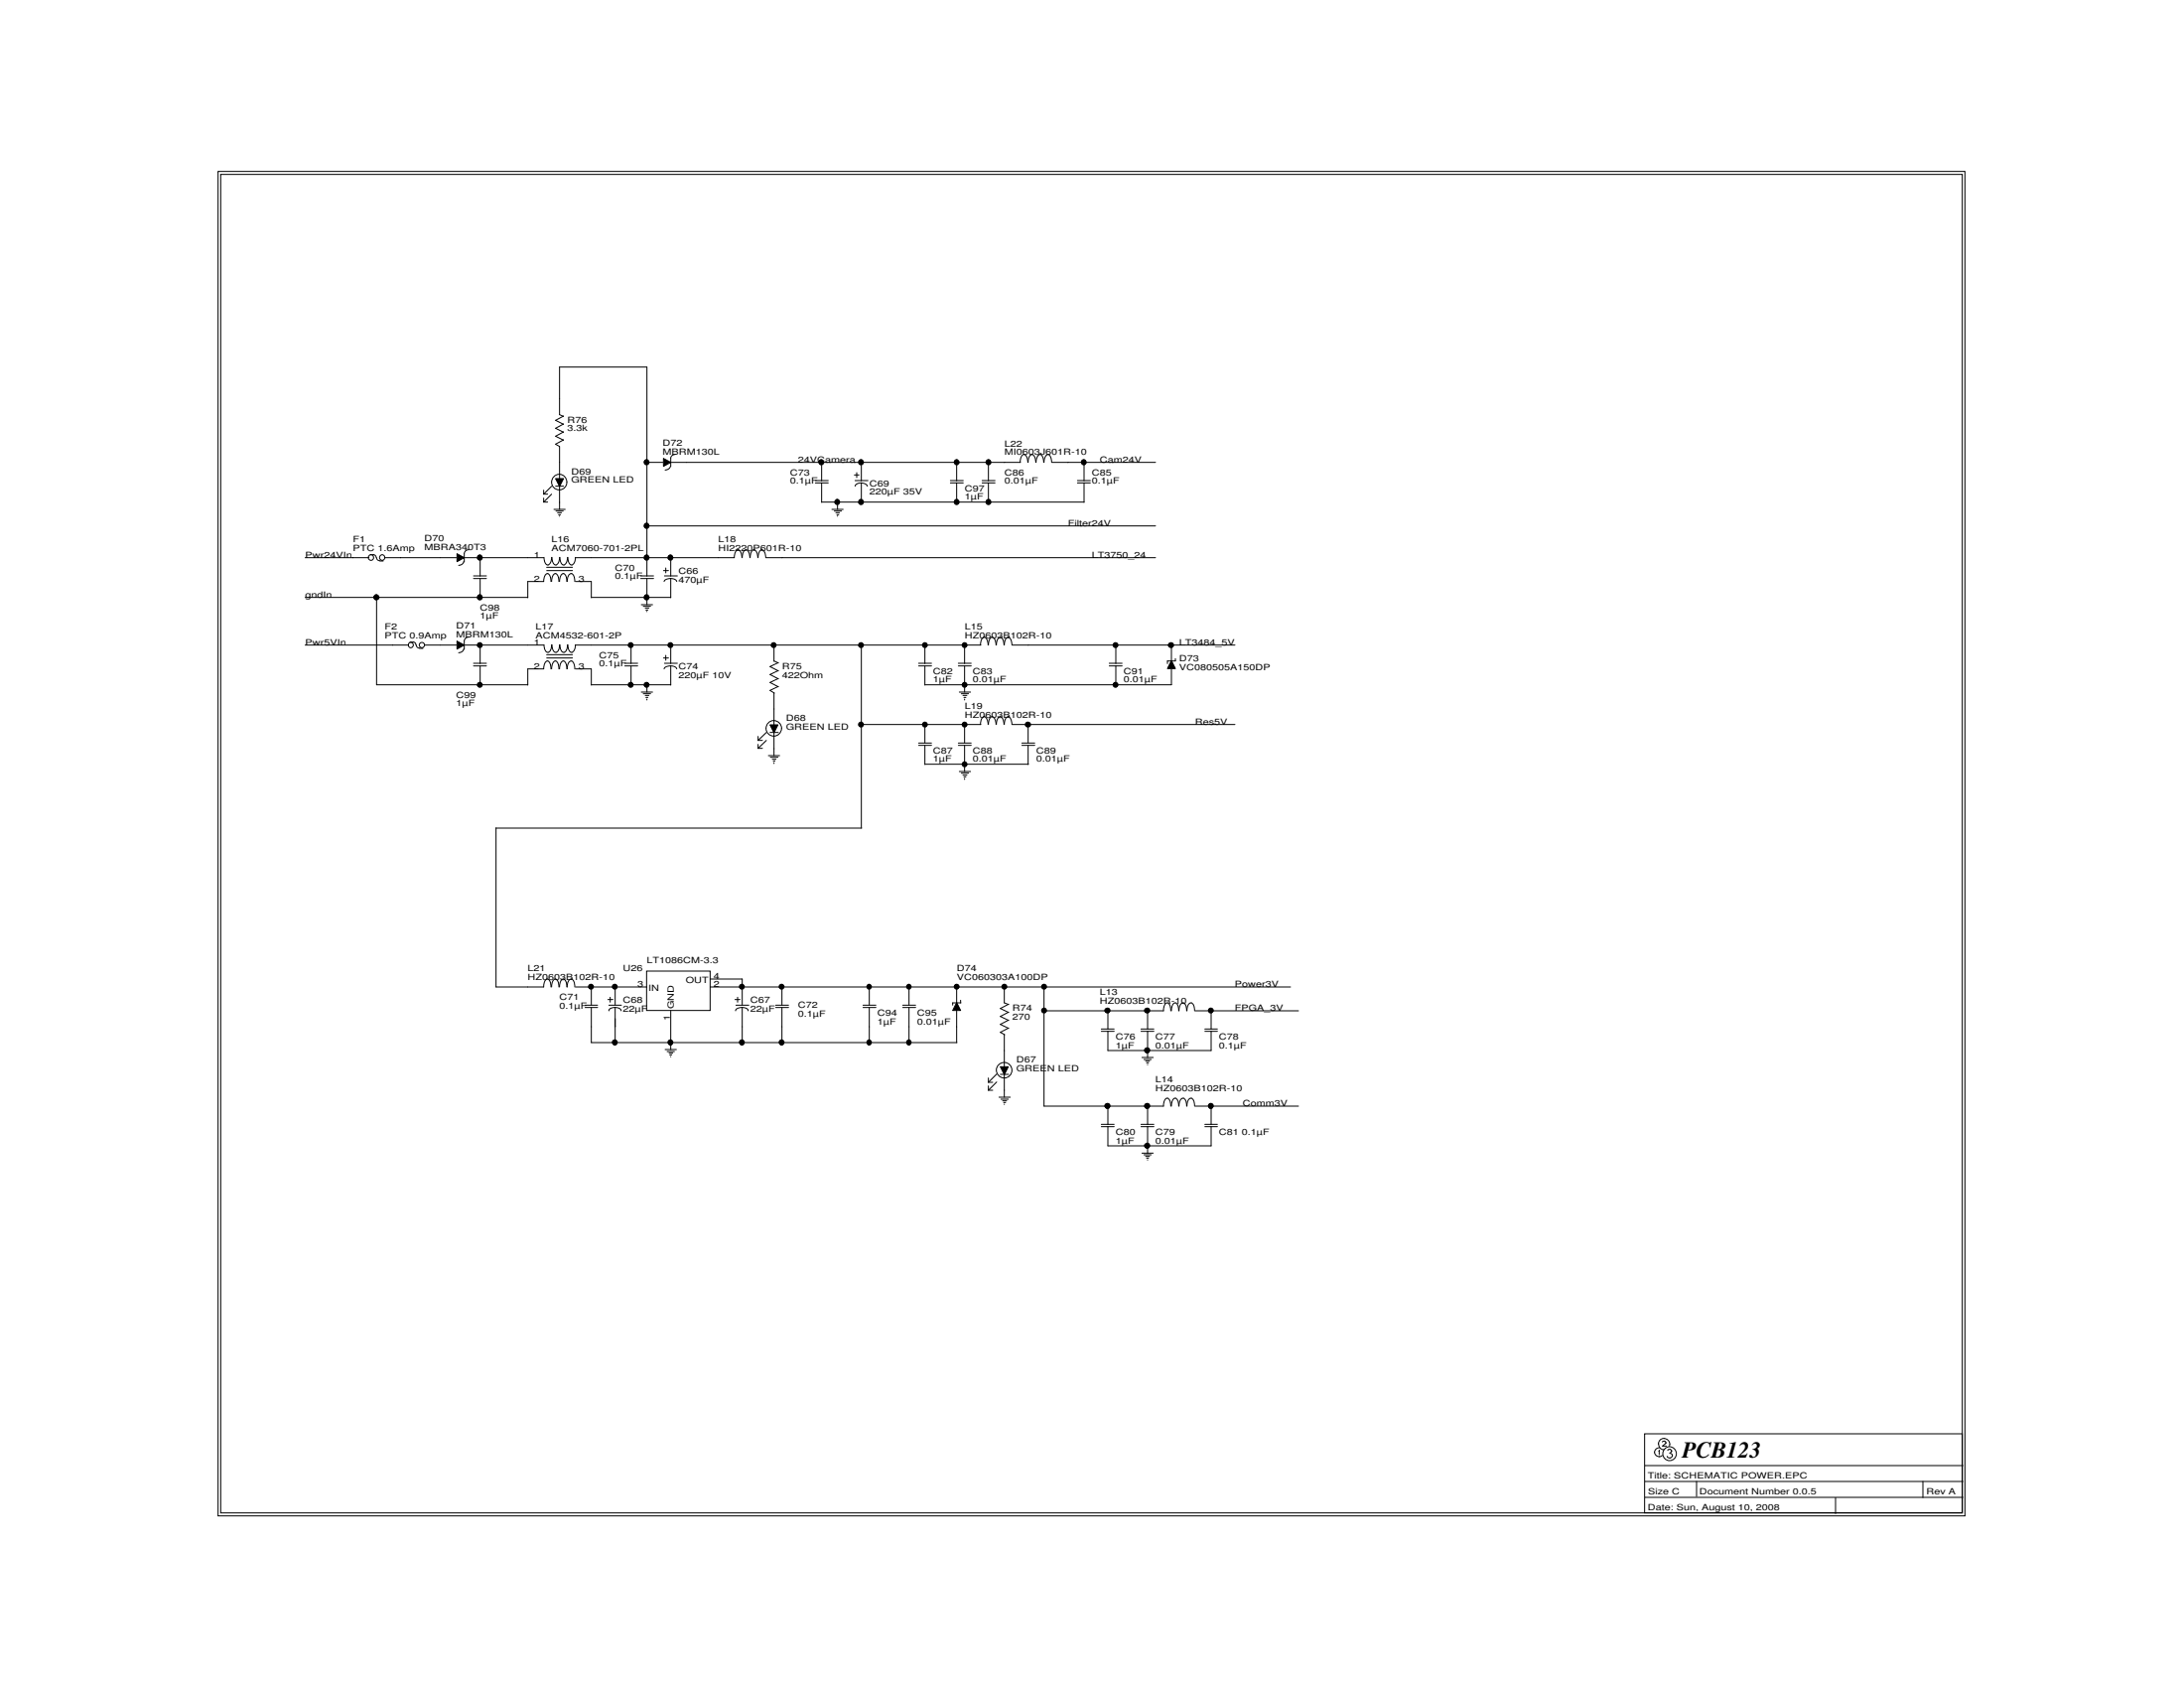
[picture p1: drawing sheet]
<svg xmlns="http://www.w3.org/2000/svg" width="279mm" height="216mm" viewBox="0 0 279 216" stroke-linecap="round" stroke-linejoin="round" font-family="sans-serif">
<g fill="none" stroke="#000" stroke-width=".13">
<path d="M27.9 21.9h223.5v172h-223.5zM28.2 22.3h222.8v171.2h-222.8zM72.1 53.3l-.5-.3v-6.1h11.2v26.8M72.1 56.3l-1 .5 .5 .3v4.1M72.1 53.2l-1 .6 1 .5M72.1 54.2l-1 .6 1 .5M72.1 55.2l-1 .6 1 .5M82.8 59.1h2M84.9 58.6l.9 .5-.9 .5zM85.8 59.6l-.2 .3-.2 .1-.3 .1M85.8 59.1h44.8M86.4 58.1l-.3 .1-.2 .2-.1 .2v1"/>
<path d="M105.1 59.1v2.4M110.2 59.1v2.4M122.4 59.1v2.4M126.4 59.1v2.4M130.5 59.1a.87 .87 0 0 1 .5-1 .98 .98 0 0 1 .5 1M131.5 59.1a.87 .87 0 0 1 .5-1 .98 .98 0 0 1 .5 1M132.5 59.1a.89 .89 0 0 1 .6-1 1.04 1.04 0 0 1 .4 1M133.6 59.1a.89 .89 0 0 1 .5-1 1.04 1.04 0 0 1 .4 1M134.6 59.1h13.2M138.7 59.1v2.4M39 71.3h8.2M39 76.4h28.5"/>
<path d="M47.4 71h.6l.1 .3M48.2 71.3a.38 .38 0 0 0 .4 .4M48.2 76.4v11.2h19.3M48.6 71.8h.4M49.2 71.3h9.2M58.5 70.8l.9 .5-.9 .5zM59.3 71.8l-.1 .3-.2 .1-.3 .1M59.4 71.3h10.2M60 70.3a.54 .54 0 0 0-.6 .5v1.1M60.6 73.7h1.6M60.6 74h1.6M61.4 71.3v2.4"/>
<path d="M61.4 74v2.5M69.6 64.2h.5M69.6 62.7v.5M69.6 63.7v.5M69.6 63.2h.5M69.6 71.3a.83 .83 0 0 0 .5 1 .64 .64 0 0 0 .4-.7l.1-.3M69.9 73h3.3M69.9 72.6h3.3M70.5 74.4a.93 .93 0 0 0-.5-1 .94 .94 0 0 0-.4 1h-2.1v2.1M70.6 74.4a.91 .91 0 0 1 .5-1 .58 .58 0 0 1 .4 .6v.4M70.6 63.2l-1 1M70.6 62.2l-1 1"/>
<path d="M70.6 71.3a.83 .83 0 0 0 .5 1 .64 .64 0 0 0 .4-.7l.1-.3M70.9 65.2h1.4M71.1 61.2h1l-.5 1zM71.1 62.2h1M71.1 65.4h1M71.3 65.6h.5M71.5 65.8h.2M71.6 74.4a.91 .91 0 0 1 .5-1 .58 .58 0 0 1 .4 .6v.4M71.6 62.2v3M71.6 66h.1M71.6 71.3a.83 .83 0 0 0 .5 1 .64 .64 0 0 0 .5-.7v-.3M72.6 74.4a.89 .89 0 0 1 .5-1 .57 .57 0 0 1 .4 .6v.4"/>
<path d="M72.6 71.3a.83 .83 0 0 0 .5 1 .64 .64 0 0 0 .5-.7v-.3M73.6 71.3h20.3a.91 .91 0 0 1 .5-1 .62 .62 0 0 1 .5 .6v.4M73.6 74.4h2v2.1M75.6 76.4h10.2M82 73.7h1.6M82 74h1.6M82 77.3h1.5M82.3 77.6h.9M82.5 77.8h.5M82.6 78h.3M82.8 74v3.3M82.8 78.2h.1"/>
<path d="M82.8 67.3h65M84.9 73h.6M85 73.7h1.7M85.2 72.6v.7M85.8 74a.68 .68 0 0 1 .8 .4M85.8 74a.74 .74 0 0 0-.8 .4M85.8 71.3v2.4M85.8 74v2.5M95 71.3a.91 .91 0 0 1 .4-1 .62 .62 0 0 1 .5 .6v.4M96 71.3a.89 .89 0 0 1 .5-1 .64 .64 0 0 1 .4 .6v.4M97 71.3a.89 .89 0 0 1 .5-1 .64 .64 0 0 1 .4 .6l.1 .4M98 71.3h49.8"/>
<path d="M104.3 61.5h1.7M104.3 61.8h1.7M105.1 64.2h33.6M105.1 61.8v2.5M106.4 65.2h1.5M106.7 65.4h1M106.9 65.6h.5M107.1 65.8h.2M107.1 64.2v1M107.1 66h.1M109.3 60.7h.6M109.4 61.5h1.6"/>
<path d="M109.6 60.5v.6M110.2 61.8a.75 .75 0 0 1 .8 .4M110.2 61.8a.69 .69 0 0 0-.8 .4M110.2 61.8v2.5M121.6 61.5h1.6M121.6 61.8h1.6M122.4 61.8v2.5M125.6 61.5h1.7M125.6 61.8h1.7M126.4 61.8v2.5M137.8 61.5h1.7M137.8 61.8h1.7"/>
<path d="M138.7 61.8v2.5M39 82.5h13.3M52.5 82.1l.6 .1 .1 .3M53.3 82.5a.38 .38 0 0 0 .4 .4M53.7 82.9h.4M54.3 82.5h4.1M58.5 82l.9 .5-.9 .5zM59.3 83l-.1 .2-.2 .2-.3 .1M59.4 82.5h10.2M60 81.5a.54 .54 0 0 0-.6 .5v1.1M60.6 84.8h1.6M60.6 85.2h1.6"/>
<path d="M61.4 82.5v2.4M61.4 85.2v2.4M69.6 82.5a.83 .83 0 0 0 .5 .9 .87 .87 0 0 0 .5-.9M69.9 84.2h3.3M69.9 83.7h3.3M70.5 85.6a.93 .93 0 0 0-.5-1.1 .94 .94 0 0 0-.4 1.1h-2.1v2M70.6 85.6a.91 .91 0 0 1 .5-1.1 .58 .58 0 0 1 .4 .7v.4M70.6 82.5a.83 .83 0 0 0 .5 .9 .87 .87 0 0 0 .5-.9M71.6 85.6a.91 .91 0 0 1 .5-1.1 .58 .58 0 0 1 .4 .7v.4M71.6 82.5a.83 .83 0 0 0 .5 .9 .87 .87 0 0 0 .5-.9M72.6 85.6a.89 .89 0 0 1 .5-1.1 .59 .59 0 0 1 .4 .7v.4M72.6 82.5a.83 .83 0 0 0 .5 .9 .64 .64 0 0 0 .5-.6v-.3"/>
<path d="M73.6 85.6h2v2M73.6 82.5h51.9M75.6 87.6h10.2M79.9 84.8h1.7M79.9 85.2h1.7M80.7 82.5v2.4M80.7 85.2v2.4M82 88.5h1.5M82.3 88.7h.9M82.5 88.9h.5M82.6 89.2h.3M82.8 89.4h.1"/>
<path d="M82.8 87.6v.9M84.9 84.2h.6M85 84.8h1.7M85.2 83.8v.7M85.8 85.2a.68 .68 0 0 1 .8 .4M85.8 85.2a.74 .74 0 0 0-.8 .4M85.8 82.5v2.4M85.8 85.2v2.4M97 95.7h.5M97 94.2v.5M97 95.2v.5M97 94.7h.5"/>
<path d="M98 94.7l-1 1M98 93.7l-1 1M98.3 96.6h1.4M98.5 92.7h1l-.5 1zM98.5 93.7h1.1M98.6 96.9h.9M98.8 97.1h.5M98.9 97.3h.2M99 97.5h.1M99 82.5v2.1M99 88.6v4.1M99 93.7v2.9"/>
<path d="M99 84.5l.6 .3M99.6 84.8l-1.1 .5 1.1 .5M99.6 85.8l-1.1 .5 1.1 .5M99.6 86.8l-1.1 .5 1.1 .5M99.6 87.8l-1.1 .5 .6 .3M110.2 92.7h15.3M110.2 82.5v23.4M117.5 84.8h1.7M117.5 85.2h1.7M117.5 95h1.7M117.5 95.3h1.7M118.3 97.7h13.3"/>
<path d="M118.3 82.5v2.4M118.3 85.2v2.4M118.3 92.7v2.3M118.3 95.3v2.5M122.6 84.8h1.6M122.6 85.2h1.6M122.6 95h1.6M122.6 95.3h1.6M122.7 88.5h1.5M122.7 98.7h1.5M123 88.7h.9M123 98.9h.9"/>
<path d="M123.2 88.9h.5M123.2 99.1h.5M123.3 89.2h.3M123.3 99.4h.3M123.4 89.4h.1M123.4 99.6h.1M123.4 82.5v2.4M123.4 85.2v3.3M123.4 92.7v2.3M123.4 95.3v3.4M125.4 82.5a.89 .89 0 0 1 .5-1 .67 .67 0 0 1 .5 .6v.4M125.4 92.7a.89 .89 0 0 1 .5-1 .9 .9 0 0 1 .5 1"/>
<path d="M126.4 82.5a.89 .89 0 0 1 .6-1 .67 .67 0 0 1 .4 .6v.4M126.4 92.7a.89 .89 0 0 1 .6-1 .9 .9 0 0 1 .4 1M127.5 82.5a.9 .9 0 0 1 .5-1 .98 .98 0 0 1 .4 1M127.5 92.7a.9 .9 0 0 1 .5-1 1.02 1.02 0 0 1 .4 1M128.5 82.5a.9 .9 0 0 1 .5-1 .98 .98 0 0 1 .5 1M128.5 92.7a.9 .9 0 0 1 .5-1 1.02 1.02 0 0 1 .5 1M129.5 82.5h28.5M129.5 92.7h28.5M130.7 95h1.7M130.7 95.3h1.7M131.5 92.7v2.3M131.5 95.3v2.5"/>
<path d="M141.9 84.8h1.7M141.9 85.2h1.7M142.7 82.5v2.4M142.7 85.2v2.4M149.9 84.5l.5 1h-1zM149.9 85.6v2h-31.6M149.9 82.5v2M150.4 84.2v.3h-1v.4M63.5 105.9v20.3h6.1a.85 .85 0 0 1 .4-1 .92 .92 0 0 1 .5 1M63.5 105.9h46.7M70.6 126.2a.85 .85 0 0 1 .5-1 .92 .92 0 0 1 .4 1M71.6 126.2a.85 .85 0 0 1 .5-1 .92 .92 0 0 1 .4 1"/>
<path d="M72.6 126.2a.82 .82 0 0 1 .5-1 1.16 1.16 0 0 1 .4 1M73.6 126.2h9.2M74.8 128.6h1.7M74.8 128.9h1.7M75.6 128.9v4.4h46.8M75.6 126.2v2.4M77.8 127.8h.6M77.9 128.6h1.6M78.1 127.6v.6M78.7 128.9a.66 .66 0 0 1 .8 .4M78.7 128.9a.66 .66 0 0 0-.8 .4M78.7 126.2v2.4"/>
<path d="M78.7 128.9v4.4M82.7 124.2h8.1v5h-8.1zM85.1 134.2h1.4M85.3 134.5h1M85.6 134.7h.5M85.7 134.9h.2M85.8 129.3v4.9M85.8 135.1v.1M90.9 125.2h4.1v3.4M90.9 126.2h74.2M94 127.8h.7M94.1 128.6h1.7"/>
<path d="M94.4 127.6v.6M95 128.9a.66 .66 0 0 1 .7 .4M95 128.9a.71 .71 0 0 0-.9 .4M95 128.9v4.4M99.2 128.6h1.7M99.2 128.9h1.7M100 126.2v2.4M100 128.9v4.4M110.4 128.6h1.7M110.4 128.9h1.7M111.2 126.2v2.4M111.2 128.9v4.4"/>
<path d="M115.5 128.6h1.6M115.5 128.9h1.6M116.3 126.2v2.4M116.3 128.9v4.4M122.4 128.2l.5 1h-1zM122.4 126.2v2.1M122.4 129.2v4.1M122.9 127.9v.4M122.9 128.3h-1v.3M126.4 139.4h.6M126.4 137.9v.5M126.4 138.9v.5"/>
<path d="M126.4 138.4h.6M127.5 138.4l-1.1 1M127.5 137.4l-1.1 1M128 136.4h1l-.5 1.1zM128 137.4h1M128.5 126.2v2.1l.5 .2M128.5 132.3v4.1M128.5 137.4v2.9M129 128.4l-1 .6 1 .5M129 129.5l-1 .5 1 .5M129 130.5l-1 .5 1 .5M129 131.5l-1 .5 .5 .3"/>
<path d="M133.6 129.3l15.2-.1a.86 .86 0 0 1 .5-.9 .9 .9 0 0 1 .5 1M133.6 126.2v15.3l15.2-.1a.86 .86 0 0 1 .5-.9 .9 .9 0 0 1 .5 1M140.9 131.6h1.6M140.9 131.9h1.6M141.7 131.9v2.5h13.2v-2.5M141.7 129.3v2.3M146 131.6h1.6M146 131.9h1.6M146.1 135.3h1.4M146.3 135.5h1M146.6 135.7h.5M146.7 135.9h.2"/>
<path d="M146.8 129.3v2.3M146.8 131.9v3.4M146.8 136.1v.1M149.9 129.3v-.1a.86 .86 0 0 1 .4-.9 .9 .9 0 0 1 .5 1M150.8 129.3a.82 .82 0 0 1 .6-1 1.16 1.16 0 0 1 .4 1M151.8 129.3a.82 .82 0 0 1 .6-1 1.16 1.16 0 0 1 .4 1M152.9 129.3h13.2M154.1 131.6h1.6M154.1 131.9h1.6M154.9 129.3v2.3M127.8 140.3h1.4M128.1 140.6h.9"/>
<path d="M128.3 140.8h.5M128.4 141h.3M128.5 141.2v.1M140.9 143.8h1.6M140.9 144.1h1.6M141.7 144.1v2.5h13.2v-2.5M141.7 141.5v2.3M146 143.8h1.6M146 144.1h1.6M146.1 147.5h1.4M146.3 147.7h1M146.6 147.9h.5"/>
<path d="M146.7 148.1h.2M146.8 141.5v2.3M146.8 144.1v3.4M146.8 148.3v.1M149.9 141.5v-.1a.86 .86 0 0 1 .4-.9 .9 .9 0 0 1 .5 1M150.8 141.5a.82 .82 0 0 1 .6-1 1.16 1.16 0 0 1 .4 1M151.8 141.5a.82 .82 0 0 1 .6-1 1.16 1.16 0 0 1 .4 1M152.9 141.5h13.2M154.1 143.8h1.6M154.1 144.1h1.6M154.9 141.5v2.3M210.4 183.4h40.6v10.1h-40.6z"/>
<path d="M210.4 187.5h40.7M210.4 189.5h40.7M210.4 191.5h40.7M212.2 184.6a.68 .68 0 0 0 .7 .8M212.3 185.5v.6M212.3 185.2a.57 .57 0 0 0-.6 .5 .57 .57 0 0 0 .6 .6M212.3 185.5l-.1 .1M212.6 186.1l-.3 .2M212.7 184.4v-.1h.2l.2 .1v.2M212.9 184a.73 .73 0 0 1 .7 1M212.9 184a.67 .67 0 0 0-.7 .7M213.1 184.6l-.4 .4h.5"/>
<path d="M213.3 186.3l.2 .2h.2M213.4 185.5v-.1h.3l.2 .2M213.6 185.9h.2l.2 .2-.2 .3-.2 .1M213.8 185.6v.2h-.2M217 189.5v1.9M234.8 191.6v2M246 189.5v2.1"/>
<circle cx="82.7" cy="59.1" r=".3"/>
<circle cx="105.1" cy="59.1" r=".3"/>
<circle cx="110.1" cy="59.1" r=".3"/>
<circle cx="122.4" cy="59.1" r=".3"/>
<circle cx="126.4" cy="59.1" r=".3"/>
<circle cx="138.6" cy="59.1" r=".3"/>
<circle cx="47.4" cy="71.3" r=".35"/>
<circle cx="48.2" cy="76.4" r=".32"/>
<circle cx="48.9" cy="71.3" r=".35"/>
<circle cx="61.4" cy="76.4" r=".31"/>
<circle cx="61.4" cy="71.3" r=".31"/>
<circle cx="71.6" cy="61.7" r=".98"/>
<circle cx="82.7" cy="76.4" r=".31"/>
<circle cx="82.7" cy="71.3" r=".31"/>
<circle cx="82.7" cy="67.3" r=".31"/>
<circle cx="85.8" cy="71.3" r=".31"/>
<circle cx="107.1" cy="64.2" r=".3"/>
<circle cx="110.1" cy="64.2" r=".31"/>
<circle cx="122.4" cy="64.2" r=".31"/>
<circle cx="126.4" cy="64.2" r=".31"/>
<circle cx="52.5" cy="82.5" r=".33"/>
<circle cx="54" cy="82.5" r=".34"/>
<circle cx="61.4" cy="82.5" r=".3"/>
<circle cx="61.4" cy="87.6" r=".3"/>
<circle cx="80.7" cy="87.6" r=".3"/>
<circle cx="80.7" cy="82.5" r=".3"/>
<circle cx="82.7" cy="87.6" r=".3"/>
<circle cx="85.8" cy="82.5" r=".3"/>
<circle cx="99" cy="82.5" r=".3"/>
<circle cx="99" cy="93.2" r=".99"/>
<circle cx="110.1" cy="92.7" r=".3"/>
<circle cx="110.1" cy="82.5" r=".3"/>
<circle cx="118.3" cy="92.7" r=".3"/>
<circle cx="118.3" cy="82.5" r=".3"/>
<circle cx="123.4" cy="87.6" r=".3"/>
<circle cx="123.4" cy="92.7" r=".3"/>
<circle cx="123.4" cy="97.7" r=".3"/>
<circle cx="123.4" cy="82.5" r=".3"/>
<circle cx="131.5" cy="92.7" r=".31"/>
<circle cx="142.7" cy="82.5" r=".3"/>
<circle cx="142.7" cy="87.6" r=".3"/>
<circle cx="149.8" cy="82.5" r=".3"/>
<circle cx="75.6" cy="126.2" r=".3"/>
<circle cx="78.6" cy="133.3" r=".31"/>
<circle cx="78.7" cy="126.2" r=".3"/>
<circle cx="85.8" cy="133.3" r=".31"/>
<circle cx="94.9" cy="133.3" r=".31"/>
<circle cx="94.9" cy="126.2" r=".3"/>
<circle cx="100" cy="133.3" r=".31"/>
<circle cx="100" cy="126.2" r=".3"/>
<circle cx="111.2" cy="133.3" r=".3"/>
<circle cx="111.2" cy="126.2" r=".29"/>
<circle cx="116.2" cy="133.3" r=".29"/>
<circle cx="116.3" cy="126.2" r=".28"/>
<circle cx="122.4" cy="126.2" r=".3"/>
<circle cx="128.5" cy="136.9" r="1"/>
<circle cx="128.5" cy="126.2" r=".3"/>
<circle cx="133.6" cy="126.2" r=".3"/>
<circle cx="133.6" cy="129.2" r=".3"/>
<circle cx="141.7" cy="129.2" r=".3"/>
<circle cx="146.8" cy="134.3" r=".31"/>
<circle cx="146.8" cy="129.2" r=".3"/>
<circle cx="154.9" cy="129.2" r=".3"/>
<circle cx="141.7" cy="141.5" r=".31"/>
<circle cx="146.8" cy="141.5" r=".31"/>
<circle cx="146.8" cy="146.5" r=".31"/>
<circle cx="154.9" cy="141.5" r=".31"/>
<circle cx="213.6" cy="185.9" r=".88"/>
</g>
<g fill="#000">
<path d="M84.9 58.6l.9 .5-.9 .5zM58.5 70.8l.9 .5-.9 .5zM71.1 61.2h1l-.5 1zM58.5 82l.9 .5-.9 .5zM98.5 92.7h1l-.5 1zM149.9 84.5l.5 1h-1zM122.4 128.2l.5 1h-1zM128 136.4h1l-.5 1.1z"/>
<circle cx="82.7" cy="59.1" r=".3"/>
<circle cx="105.1" cy="59.1" r=".3"/>
<circle cx="110.1" cy="59.1" r=".3"/>
<circle cx="122.4" cy="59.1" r=".3"/>
<circle cx="126.4" cy="59.1" r=".3"/>
<circle cx="138.6" cy="59.1" r=".3"/>
<circle cx="48.2" cy="76.4" r=".32"/>
<circle cx="61.4" cy="76.4" r=".31"/>
<circle cx="61.4" cy="71.3" r=".31"/>
<circle cx="82.7" cy="76.4" r=".31"/>
<circle cx="82.7" cy="71.3" r=".31"/>
<circle cx="82.7" cy="67.3" r=".31"/>
<circle cx="85.8" cy="71.3" r=".31"/>
<circle cx="107.1" cy="64.2" r=".3"/>
<circle cx="110.1" cy="64.2" r=".31"/>
<circle cx="122.4" cy="64.2" r=".31"/>
<circle cx="126.4" cy="64.2" r=".31"/>
<circle cx="61.4" cy="82.5" r=".3"/>
<circle cx="61.4" cy="87.6" r=".3"/>
<circle cx="80.7" cy="87.6" r=".3"/>
<circle cx="80.7" cy="82.5" r=".3"/>
<circle cx="82.7" cy="87.6" r=".3"/>
<circle cx="85.8" cy="82.5" r=".3"/>
<circle cx="99" cy="82.5" r=".3"/>
<circle cx="110.1" cy="92.7" r=".3"/>
<circle cx="110.1" cy="82.5" r=".3"/>
<circle cx="118.3" cy="92.7" r=".3"/>
<circle cx="118.3" cy="82.5" r=".3"/>
<circle cx="123.4" cy="87.6" r=".3"/>
<circle cx="123.4" cy="92.7" r=".3"/>
<circle cx="123.4" cy="97.7" r=".3"/>
<circle cx="123.4" cy="82.5" r=".3"/>
<circle cx="131.5" cy="92.7" r=".31"/>
<circle cx="142.7" cy="82.5" r=".3"/>
<circle cx="142.7" cy="87.6" r=".3"/>
<circle cx="149.8" cy="82.5" r=".3"/>
<circle cx="75.6" cy="126.2" r=".3"/>
<circle cx="78.6" cy="133.3" r=".31"/>
<circle cx="78.7" cy="126.2" r=".3"/>
<circle cx="85.8" cy="133.3" r=".31"/>
<circle cx="94.9" cy="133.3" r=".31"/>
<circle cx="94.9" cy="126.2" r=".3"/>
<circle cx="100" cy="133.3" r=".31"/>
<circle cx="100" cy="126.2" r=".3"/>
<circle cx="111.2" cy="133.3" r=".3"/>
<circle cx="111.2" cy="126.2" r=".29"/>
<circle cx="116.2" cy="133.3" r=".29"/>
<circle cx="116.3" cy="126.2" r=".28"/>
<circle cx="122.4" cy="126.2" r=".3"/>
<circle cx="128.5" cy="126.2" r=".3"/>
<circle cx="133.6" cy="126.2" r=".3"/>
<circle cx="133.6" cy="129.2" r=".3"/>
<circle cx="141.7" cy="129.2" r=".3"/>
<circle cx="146.8" cy="134.3" r=".31"/>
<circle cx="146.8" cy="129.2" r=".3"/>
<circle cx="154.9" cy="129.2" r=".3"/>
<circle cx="141.7" cy="141.5" r=".31"/>
<circle cx="146.8" cy="141.5" r=".31"/>
<circle cx="146.8" cy="146.5" r=".31"/>
<circle cx="154.9" cy="141.5" r=".31"/>
</g>
<text font-size="2.9" x="215.2" y="186.5">PCB123</text>
<g font-size="1.1">
<text x="72.6" y="54.1">R76</text>
<text x="72.6" y="55.2">3.3k</text>
<text x="84.8" y="57">D72</text>
<text x="84.8" y="58.1">MBRM130L</text>
<text x="102.1" y="59.2">24VCamera</text>
<text x="128.5" y="57.1">L22</text>
<text x="128.5" y="58.2">MI0603J601R-10</text>
<text x="140.7" y="59.2">Cam24V</text>
<text x="73.1" y="60.7">D69</text>
<text x="73.1" y="61.8">GREEN LED</text>
<text x="101.1" y="60.8">C73</text>
<text x="101.1" y="61.9">0.1µF</text>
<text x="111.3" y="62.2">C69</text>
<text x="111.3" y="63.3">220µF 35V</text>
<text x="123.4" y="62.8">C97</text>
<text x="123.4" y="63.9">1µF</text>
<text x="128.5" y="60.8">C86</text>
<text x="128.5" y="61.9">0.01µF</text>
<text x="139.7" y="60.8">C85</text>
<text x="139.7" y="61.9">0.1µF</text>
<text x="39.1" y="71.4">Pwr24VIn</text>
<text x="45.2" y="69.3">F1</text>
<text x="45.2" y="70.4">PTC 1.6Amp</text>
<text x="54.3" y="69.2">D70</text>
<text x="54.3" y="70.3">MBRA340T3</text>
<text x="68.3" y="71.4">1</text>
<text x="70.6" y="69.3">L16</text>
<text x="70.6" y="70.4">ACM7060-701-2PL</text>
<text x="91.9" y="69.3">L18</text>
<text x="91.9" y="70.4">HI2220P601R-10</text>
<text x="136.7" y="67.3">Filter24V</text>
<text x="139.7" y="71.4">LT3750_24</text>
<text x="39.1" y="76.5">gndIn</text>
<text x="68.3" y="74.4">2</text>
<text x="74" y="74.4">3</text>
<text x="78.7" y="73">C70</text>
<text x="78.7" y="74.1">0.1µF</text>
<text x="86.8" y="73.4">C66</text>
<text x="86.8" y="74.5">470µF</text>
<text x="39.1" y="82.5">Pwr5VIn</text>
<text x="49.2" y="80.5">F2</text>
<text x="49.2" y="81.6">PTC 0.9Amp</text>
<text x="58.4" y="80.4">D71</text>
<text x="58.4" y="81.5">MBRM130L</text>
<text x="61.4" y="78.1">C98</text>
<text x="61.4" y="79.2">1µF</text>
<text x="68.3" y="82.5">1</text>
<text x="68.5" y="80.5">L17</text>
<text x="68.5" y="81.6">ACM4532-601-2P</text>
<text x="123.4" y="80.5">L15</text>
<text x="123.4" y="81.6">HZ0603B102R-10</text>
<text x="150.9" y="82.5">LT3484_5V</text>
<text x="58.4" y="89.2">C99</text>
<text x="68.3" y="85.6">2</text>
<text x="74" y="85.6">3</text>
<text x="76.7" y="84.2">C75</text>
<text x="76.7" y="85.3">0.1µF</text>
<text x="86.8" y="85.6">C74</text>
<text x="86.8" y="86.7">220µF 10V</text>
<text x="100.1" y="85.6">R75</text>
<text x="100.1" y="86.7">422Ohm</text>
<text x="119.4" y="86.2">C82</text>
<text x="119.4" y="87.3">1µF</text>
<text x="124.5" y="86.2">C83</text>
<text x="124.5" y="87.3">0.01µF</text>
<text x="143.8" y="86.2">C91</text>
<text x="143.8" y="87.3">0.01µF</text>
<text x="150.9" y="84.6">D73</text>
<text x="150.9" y="85.7">VC080505A150DP</text>
<text x="58.4" y="90.3">1µF</text>
<text x="100.6" y="92.2">D68</text>
<text x="100.6" y="93.3">GREEN LED</text>
<text x="123.4" y="90.7">L19</text>
<text x="123.4" y="91.8">HZ0603B102R-10</text>
<text x="152.9" y="92.7">Res5V</text>
<text x="119.4" y="96.4">C87</text>
<text x="119.4" y="97.5">1µF</text>
<text x="124.5" y="96.4">C88</text>
<text x="124.5" y="97.5">0.01µF</text>
<text x="132.6" y="96.4">C89</text>
<text x="132.6" y="97.5">0.01µF</text>
<text x="67.5" y="124.2">L21</text>
<text x="67.5" y="125.3">HZ0603B102R-10</text>
<text x="79.7" y="124.2">U26</text>
<text x="82.8" y="123.2">LT1086CM-3.3</text>
<text x="87.8" y="125.7">OUT</text>
<text x="91.3" y="125.2">4</text>
<text x="122.4" y="124.2">D74</text>
<text x="122.4" y="125.3">VC060303A100DP</text>
<text x="71.6" y="127.9">C71</text>
<text x="71.6" y="129">0.1µF</text>
<text x="79.7" y="128.3">C68</text>
<text x="79.7" y="129.4">22µF</text>
<text x="81.6" y="126.2">3</text>
<text x="83" y="126.7">IN</text>
<text x="85.7" y="130.5" transform="rotate(-90 85.7 130.5)">1</text>
<text x="86.2" y="129.1" transform="rotate(-90 86.2 129.1)">GND</text>
<text x="91.3" y="126.2">2</text>
<text x="96" y="128.3">C67</text>
<text x="96" y="129.4">22µF</text>
<text x="102.1" y="128.9">C72</text>
<text x="102.1" y="130">0.1µF</text>
<text x="112.3" y="129.9">C94</text>
<text x="112.3" y="131">1µF</text>
<text x="117.3" y="129.9">C95</text>
<text x="117.3" y="131">0.01µF</text>
<text x="129.5" y="129.3">R74</text>
<text x="129.5" y="130.4">270</text>
<text x="140.7" y="127.3">L13</text>
<text x="140.7" y="128.4">HZ0603B102R-10</text>
<text x="158" y="126.2">Power3V</text>
<text x="158" y="129.3">FPGA_3V</text>
<text x="130" y="135.9">D67</text>
<text x="130" y="137">GREEN LED</text>
<text x="142.7" y="133">C76</text>
<text x="142.7" y="134.1">1µF</text>
<text x="147.8" y="133">C77</text>
<text x="147.8" y="134.1">0.01µF</text>
<text x="156" y="133">C78</text>
<text x="156" y="134.1">0.1µF</text>
<text x="147.8" y="138.4">L14</text>
<text x="147.8" y="139.5">HZ0603B102R-10</text>
<text x="159" y="141.5">Comm3V</text>
<text x="142.7" y="145.2">C80</text>
<text x="142.7" y="146.3">1µF</text>
<text x="147.8" y="145.2">C79</text>
<text x="147.8" y="146.3">0.01µF</text>
<text x="156" y="145.2">C81 0.1µF</text>
<text x="210.8" y="189.1">Title: SCHEMATIC POWER.EPC</text>
<text x="210.9" y="191.2">Size C</text>
<text x="217.4" y="191.2">Document Number 0.0.5</text>
<text x="246.4" y="191.2">Rev A</text>
<text x="210.8" y="193.2">Date: Sun, August 10, 2008</text>
</g>
</svg>
